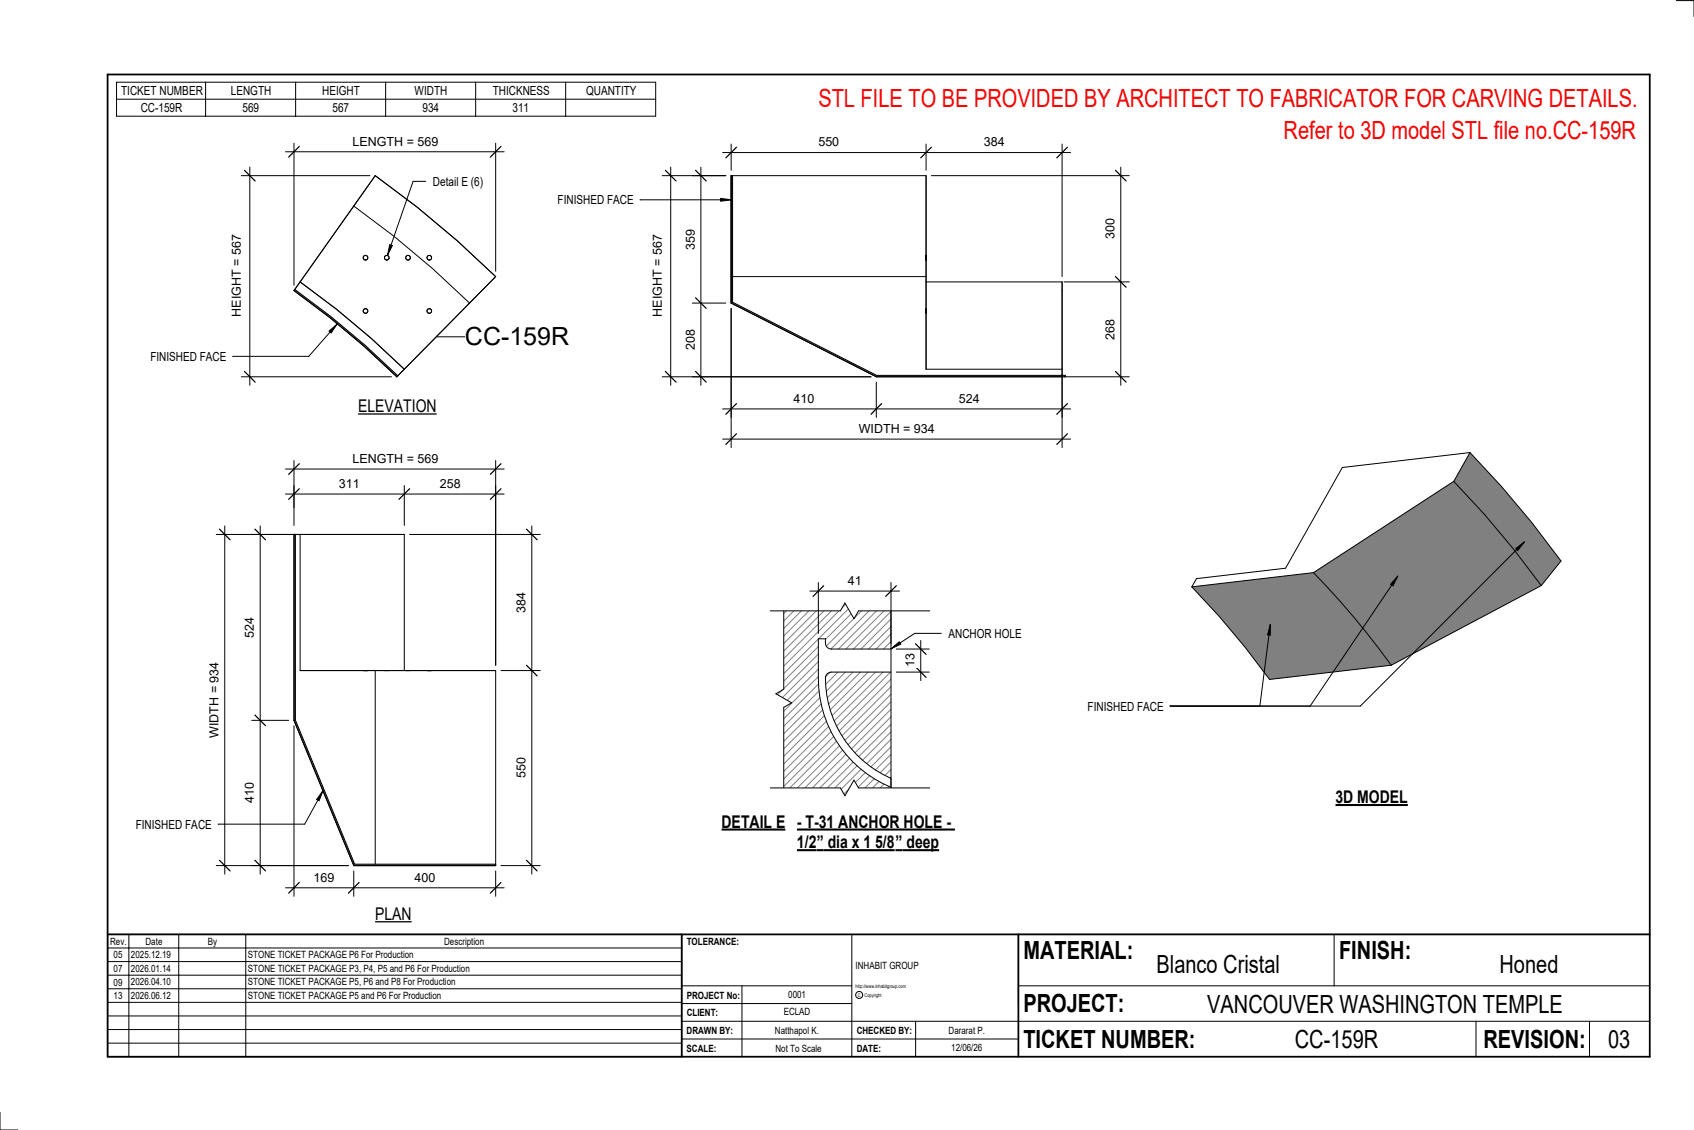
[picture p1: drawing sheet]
<svg xmlns="http://www.w3.org/2000/svg" width="914mm" height="610mm" viewBox="0 0 914 610" stroke-linecap="round" stroke-linejoin="round" font-family="sans-serif">
<g fill="#808080">
<path d="M709 309l76-49 16 17 16 19 15 20-81 43-20-26z"/>
<path d="M793 244l18 19 16 19 16 21-11 13a500 500 0 0 0-47-56z"/>
<path d="M643 317l66-8 22 24 20 26-66 8a446 446 0 0 0-42-50z"/>
</g>
<path d="M785 260l-76 49M785 260l16 17 16 19 15 20M793 244l18 19 16 19 16 21-11 13M793 244l-8 16M793 244l-68 8-31 55-48 5-3 5M643 317l15 15 14 17 13 18 66-8M709 309l22 24 20 26M709 309l-66 8M832 316l-81 43" fill="none" stroke="#000" stroke-width=".54"/>
<path d="M395 95v68l78 40h102h-102l-78-39z" fill="#7c7c7c"/>
<g fill="none" stroke="#000" stroke-width=".54">
<path d="M395 95v54M395 95v69M395 95h105M395 95v68l78 40h102h-102M500 95v54h-105M500 95v104M395 111v53M500 138v2M500 152h73M573 152v47M573 152v51v-4M395 164l78 39"/>
<path d="M500 168v31M500 167v2M500 199h73"/>
</g>
<path d="M159 156l19 15 19 15 18 17h-1l-17-16-19-16-19-14z" fill="#7c7c7c"/>
<g fill="none" stroke="#000" stroke-width=".54">
<path d="M159 157l32-46 22 16 21 18 19 19-39 39M159 157l19 14 19 16 17 16M159 156l19 15 19 15 18 17h-1M162 152l41-57 22 17 22 18 21 19-50 50M162 152l20 15 18 15 18 17M162 152l-3 5M218 199l-4 4"/>
<circle cx="197" cy="139" r="1.2"/>
<circle cx="209" cy="139" r="1.2"/>
<circle cx="220" cy="139" r="1.2"/>
<circle cx="232" cy="139" r="1.2"/>
<circle cx="197" cy="168" r="1.2"/>
<circle cx="232" cy="168" r="1.2"/>
</g>
<path d="M159 288v100l32 78h77v1h-77l-32-78z" fill="#7c7c7c"/>
<g fill="none" stroke="#000" stroke-width=".54">
<path d="M159 288h59M159 288v101M159 288h3M159 288v100l32 78h77M162 288h56M162 288v74M218 288v74M162 362h56M162 362h41M196 362h1zM197 362h2zM203 362h65"/>
<path d="M203 362v104M208 362h1zM209 362h1zM218 362h50M219 362h1zM220 362h1zM230 362h2zM232 362h1zM268 362v105M159 389l32 78M191 467h62M191 467h77"/>
<path d="M203 467h65"/>
</g>
<path d="M419 324v106h62v-5a64 64 0 0 1-39-59v-21h4v4l2 1h33v-26zM446 364a58 58 0 0 0 35 56v-57h-32z" fill="#fff"/>
<g fill="none" stroke="#808080" stroke-width=".54">
<path d="M421 324l-2 3M426 324l-7 7M430 324l-11 11M434 324l-15 15M438 324l-19 19M442 324l-23 23M446 324l-27 27M450 324l-31 32M454 324l-35 36M458 324l-39 40M462 324l-43 44M466 324l-20 21"/>
<path d="M470 324l-24 25M474 324l-25 26M478 324l-25 26M481 326l-24 24M481 330l-20 20M481 334l-16 16M481 338l-12 12M442 349l-23 23M442 353l-23 23M442 357l-23 23M481 342l-8 8M481 346l-4 4"/>
<path d="M442 361l-23 23M442 365l-23 23M442 369l-23 23M442 373l-23 23M443 376l-24 24M443 380l-24 24M448 363l-2 2M452 363l-6 6M456 363l-10 10M460 363l-13 13M464 363l-17 17M469 363l-21 20"/>
<path d="M473 363l-24 23M477 363l-27 26M481 363l-29 29M481 366l-28 28M481 370l-27 27M481 374l-25 25M481 379l-23 23M444 383l-25 25M445 386l-26 26M446 389l-27 27M447 392l-28 28M449 395l-30 29"/>
<path d="M450 397l-31 32M452 400l-30 30M481 383l-21 21M481 387l-19 19M481 391l-17 17M481 395l-15 15M481 399l-13 13M453 402l-27 28M455 405l-25 25M457 407l-23 23M459 409l-21 21M461 411l-19 19"/>
<path d="M463 413l-17 17M465 415l-15 15M467 417l-13 13M469 418l-11 12M481 403l-11 11M481 407l-8 8M481 411l-6 6M481 415l-3 3M481 419l-1 1M472 420l-10 10M474 422l-8 8M477 423l-7 7"/>
<path d="M480 424l-5 6M481 427l-2 3"/>
</g>
<path d="M374 95h18M378 90v118M374 164h18M374 203h96M419 324h62v106h-62zM481 350h-33l-2-1v-4h-4a122 122 0 0 0 1 36 63 63 0 0 0 38 44M481 363h-32h-2l-1 1a58 58 0 0 0 35 56" fill="none" stroke="#000" stroke-width=".54"/>
<path d="M375 92l6 6M375 161l6 5M375 200l6 6" fill="none" stroke="#000" stroke-width=".67"/>
<g fill="#fff">
<path d="M369 178h7v11h-7z"/>
<path d="M369 124h7v11h-7z"/>
</g>
<path d="M357 95h35M362 90v118M357 203h113" fill="none" stroke="#000" stroke-width=".54"/>
<path d="M359 92l6 6M359 200l6 6" fill="none" stroke="#000" stroke-width=".67"/>
<path d="M351 127h8v44h-8z" fill="#fff"/>
<path d="M503 95h107M605 90v118M574 152h36M574 203h36" fill="none" stroke="#000" stroke-width=".54"/>
<path d="M602 92l6 6M602 149l6 6M602 200l6 6" fill="none" stroke="#000" stroke-width=".67"/>
<g fill="#fff">
<path d="M596 172h7v11h-7z"/>
<path d="M596 118h7v11h-7z"/>
</g>
<path d="M395 166v59M473 206v19M573 202v23M390 221h188" fill="none" stroke="#000" stroke-width=".54"/>
<path d="M398 218l-6 5M476 218l-6 5M576 218l-6 5" fill="none" stroke="#000" stroke-width=".67"/>
<g fill="#fff">
<path d="M518 211h11v8h-11z"/>
<path d="M428 211h11v8h-11z"/>
</g>
<path d="M395 166v75M573 202v39M390 237h188" fill="none" stroke="#000" stroke-width=".54"/>
<path d="M398 234l-6 6M576 234l-6 6" fill="none" stroke="#000" stroke-width=".67"/>
<path d="M464 227h41v8h-41z" fill="#fff"/>
<path d="M395 78v14M500 78v14M573 78v71M390 82h188" fill="none" stroke="#000" stroke-width=".54"/>
<path d="M398 79l-6 6M503 79l-6 6M576 79l-6 6" fill="none" stroke="#000" stroke-width=".67"/>
<g fill="#fff">
<path d="M531 73h11v7h-11z"/>
<path d="M442 73h11v7h-11z"/>
</g>
<path d="M159 77v77M268 77v69M154 82h118" fill="none" stroke="#000" stroke-width=".54"/>
<path d="M162 79l-6 6M270 79l-5 6" fill="none" stroke="#000" stroke-width=".67"/>
<path d="M190 72h46v8h-46z" fill="#fff"/>
<path d="M130 95h70M135 90v118M130 203h81" fill="none" stroke="#000" stroke-width=".54"/>
<path d="M132 92l6 6M132 200l6 6" fill="none" stroke="#000" stroke-width=".67"/>
<path d="M124 127h8v44h-8z" fill="#fff"/>
<path d="M210 132h2l-3 6z" fill="#000"/>
<path d="M230 98h-7l-14 40M210 132h2l-3 6z" fill="none" stroke="#000" stroke-width=".54"/>
<path d="M234 94h26v8h-26z" fill="#fff"/>
<path d="M236 182h15" fill="none" stroke="#000" stroke-width=".54"/>
<path d="M251 174h57v15h-57z" fill="#fff"/>
<path d="M154 267h118M159 262v21M218 262v21M268 262v97" fill="none" stroke="#000" stroke-width=".54"/>
<path d="M162 264l-6 5M221 264l-6 5M270 264l-5 5" fill="none" stroke="#000" stroke-width=".67"/>
<g fill="#fff">
<path d="M237 257h11v8h-11z"/>
<path d="M183 257h11v8h-11z"/>
</g>
<path d="M154 253h118M159 248v26M268 248v111" fill="none" stroke="#000" stroke-width=".54"/>
<path d="M162 250l-6 6M270 250l-5 6" fill="none" stroke="#000" stroke-width=".67"/>
<path d="M190 244h46v7h-46z" fill="#fff"/>
<path d="M159 391v93M154 479h118M191 470v14M268 470v14" fill="none" stroke="#000" stroke-width=".54"/>
<path d="M162 476l-6 6M194 476l-6 6M270 476l-5 6" fill="none" stroke="#000" stroke-width=".67"/>
<g fill="#fff">
<path d="M224 470h11v7h-11z"/>
<path d="M169 470h11v7h-11z"/>
</g>
<path d="M221 288h71M287 284v188M270 362h22M270 467h22" fill="none" stroke="#000" stroke-width=".54"/>
<path d="M284 285l6 6M284 359l6 6M284 464l6 6" fill="none" stroke="#000" stroke-width=".67"/>
<g fill="#fff">
<path d="M278 320h7v11h-7z"/>
<path d="M278 409h7v11h-7z"/>
</g>
<path d="M136 288h23M140 284v188M136 389h20M136 467h52" fill="none" stroke="#000" stroke-width=".54"/>
<path d="M138 285l5 6M138 386l5 5M138 464l5 6" fill="none" stroke="#000" stroke-width=".67"/>
<g fill="#fff">
<path d="M131 333h8v11h-8z"/>
<path d="M131 422h8v11h-8z"/>
</g>
<path d="M117 288h42M121 284v188M117 467h71" fill="none" stroke="#000" stroke-width=".54"/>
<path d="M118 285l6 6M118 464l6 6" fill="none" stroke="#000" stroke-width=".67"/>
<g fill="#fff">
<path d="M112 357h7v41h-7z"/>
<path d="M389 438h35v11h-35z"/>
</g>
<path d="M389 448h35" fill="none" stroke="#000" stroke-width="1.1" stroke-linecap="butt"/>
<g fill="#fff">
<path d="M430 438h86v11h-86z"/>
<path d="M430 449h11v11h-11z"/>
<path d="M441 449h4v11h-4z"/>
<path d="M445 449h38v11h-38z"/>
<path d="M483 449h4v11h-4z"/>
<path d="M487 449h20v11h-20z"/>
</g>
<path d="M430 448h85M430 459h53M483 459h24" fill="none" stroke="#000" stroke-width="1.1" stroke-linecap="butt"/>
<path d="M416 324h7v48l-4 2 8 5-4 3v48h-7z" fill="#fff"/>
<path d="M423 324v48l-4 2 8 5-4 3v48M481 350l4-4 1 1zM508 342h-14l-13 8" fill="none" stroke="#000" stroke-width=".54"/>
<path d="M481 350l4-4 1 1z" fill="#000"/>
<g fill="#fff">
<path d="M512 338h39v8h-39z"/>
<path d="M416 323h86v7h-39l-2 4-5-9-2 5h-38z"/>
</g>
<path d="M416 330h38l2-5 5 9 2-4h39" fill="none" stroke="#000" stroke-width=".54"/>
<path d="M416 425h38l2 4 5-8 2 4h39v7h-86z" fill="#fff"/>
<path d="M484 350h18M497 346v21M484 363h18M416 425h38l2 4 5-8 2 4h39" fill="none" stroke="#000" stroke-width=".54"/>
<path d="M494 360l6 5M494 347l6 6" fill="none" stroke="#000" stroke-width=".67"/>
<path d="M488 353h7v7h-7z" fill="#fff"/>
<path d="M437 319h49M442 314v28M481 314v33" fill="none" stroke="#000" stroke-width=".54"/>
<path d="M445 316l-6 6M484 316l-6 6" fill="none" stroke="#000" stroke-width=".67"/>
<path d="M458 309h7v8h-7z" fill="#fff"/>
<g fill="none" stroke="#000" stroke-width=".54">
<path d="M905 0h9v9M460 504v66M720 504v28M891 504h-341v37M368 532h92M401 532v38M550 532h341M368 551h523M368 541h92M494 551v19M797 551v19M858 551v19"/>
<path d="M368 561h182M0 600v10h10"/>
<circle cx="464" cy="537" r="1.9"/>
</g>
<path d="M58 40h833v530h-833zM58 504h833M368 504v66M550 504v66" fill="none" stroke="#000" stroke-width=".96"/>
<g fill="#fff">
<path d="M652 534h192v15h-192z"/>
<path d="M513 562h17v6h-17z"/>
<path d="M425 533h10v6h-10z"/>
<path d="M423 543h15v6h-15z"/>
<path d="M418 553h24v6h-24z"/>
<path d="M624 513h68v15h-68z"/>
<path d="M809 513h33v15h-33z"/>
<path d="M512 553h20v6h-20z"/>
<path d="M699 553h45v15h-45z"/>
<path d="M442 45h443v16h-443z"/>
<path d="M868 553h12v15h-12z"/>
<path d="M61 512h5v6h-5z"/>
<path d="M61 520h5v6h-5z"/>
<path d="M61 527h5v6h-5z"/>
<path d="M61 534h5v6h-5z"/>
<path d="M693 63h192v15h-192z"/>
<path d="M193 214h43v10h-43z"/>
</g>
<path d="M193 223h43" fill="none" stroke="#000" stroke-width=".69" stroke-linecap="butt"/>
<path d="M202 488h20v10h-20z" fill="#fff"/>
<path d="M202 497h20" fill="none" stroke="#000" stroke-width=".69" stroke-linecap="butt"/>
<path d="M721 424h39v12h-39z" fill="#fff"/>
<path d="M721 434h39" fill="none" stroke="#000" stroke-width="1.1" stroke-linecap="butt"/>
<g fill="none" stroke="#000" stroke-width=".54">
<path d="M63 44h291v19h-291zM63 54h291M111 44v19M160 44v19M208 44v19M257 44v19M305 44v19M178 179l4-4-3 5zM182 175l-15 17h-41M58 504h310v66h-310zM58 519h310M58 511h310"/>
<path d="M70 504v66M96 504v66M133 504v66M58 533h310M58 526h310M58 555h310M58 548h310M58 541h310M58 563h310"/>
</g>
<path d="M178 179l4-4-3 5z" fill="#000"/>
<path d="M81 189h41v7h-41z" fill="#fff"/>
<path d="M345 108h50M389 107l6 1-6 1z" fill="none" stroke="#000" stroke-width=".54"/>
<path d="M389 107l6 1-6 1z" fill="#000"/>
<path d="M301 104h41v8h-41z" fill="#fff"/>
<path d="M174 427l-2 5-1-1zM174 427l-10 18h-46" fill="none" stroke="#000" stroke-width=".54"/>
<path d="M174 427l-2 5-1-1z" fill="#000"/>
<path d="M73 441h41v8h-41z" fill="#fff"/>
<path d="M818 296l5-4-4 5zM823 292l-89 89h-102M754 311l-2 5-1-1zM754 311l-47 70M686 337v6l-2-1zM686 337l-6 44" fill="none" stroke="#000" stroke-width=".54"/>
<path d="M818 296l5-4-4 5zM754 311l-2 5-1-1zM686 337v6l-2-1z" fill="#000"/>
<path d="M587 377h41v8h-41z" fill="#fff"/>
<g font-size="13.5" fill="#f00">
<text x="442" y="58">STL FILE TO BE PROVIDED BY ARCHITECT TO FABRICATOR FOR CARVING DETAILS.</text>
<text x="693" y="75">Refer to 3D model STL file no.CC-159R</text>
</g>
<g font-size="13.5">
<text x="251" y="186">CC-159R</text>
<text x="552" y="517">MATERIAL:</text>
<text x="723" y="517">FINISH:</text>
<text x="624" y="525">Blanco Cristal</text>
<text x="809" y="525">Honed</text>
<text x="552" y="546">PROJECT:</text>
<text x="652" y="546">VANCOUVER WASHINGTON TEMPLE</text>
<text x="552" y="565">TICKET NUMBER:</text>
<text x="699" y="565">CC-159R</text>
<text x="801" y="565">REVISION:</text>
<text x="868" y="565">03</text>
</g>
<g font-size="9.4">
<text x="193" y="222">ELEVATION</text>
<text x="721" y="433">3D MODEL</text>
<text x="389" y="446">DETAIL E</text>
<text x="430" y="446">- T-31 ANCHOR HOLE -</text>
<text x="430" y="458">1/2</text>
<text x="441" y="458">”</text>
<text x="447" y="458">dia x 1 5/8</text>
<text x="483" y="458">”</text>
<text x="489" y="458">deep</text>
<text x="202" y="496">PLAN</text>
</g>
<g font-size="6.7">
<text x="65" y="51">TICKET NUMBER</text>
<text x="125" y="51">LENGTH</text>
<text x="174" y="51">HEIGHT</text>
<text x="224" y="51">WIDTH</text>
<text x="266" y="51">THICKNESS</text>
<text x="316" y="51">QUANTITY</text>
<text x="76" y="60">CC-159R</text>
<text x="131" y="60">569</text>
<text x="179" y="60">567</text>
<text x="228" y="60">934</text>
<text x="277" y="60">311</text>
<text x="190" y="79">LENGTH = 569</text>
<text x="442" y="79">550</text>
<text x="531" y="79">384</text>
<text x="234" y="100">Detail E (6)</text>
<text x="301" y="110">FINISHED FACE</text>
<text x="602" y="129" transform="rotate(-90 602 129)">300</text>
<text x="375" y="135" transform="rotate(-90 375 135)">359</text>
<text x="130" y="171" transform="rotate(-90 130 171)">HEIGHT = 567</text>
<text x="357" y="171" transform="rotate(-90 357 171)">HEIGHT = 567</text>
<text x="602" y="183" transform="rotate(-90 602 183)">268</text>
<text x="375" y="189" transform="rotate(-90 375 189)">208</text>
<text x="81" y="195">FINISHED FACE</text>
<text x="428" y="217">410</text>
<text x="518" y="217">524</text>
<text x="464" y="234">WIDTH = 934</text>
<text x="190" y="250">LENGTH = 569</text>
<text x="183" y="263">311</text>
<text x="237" y="263">258</text>
<text x="458" y="316">41</text>
<text x="284" y="331" transform="rotate(-90 284 331)">384</text>
<text x="137" y="344" transform="rotate(-90 137 344)">524</text>
<text x="512" y="344">ANCHOR HOLE</text>
<text x="494" y="360" transform="rotate(-90 494 360)">13</text>
<text x="587" y="383">FINISHED FACE</text>
<text x="118" y="398" transform="rotate(-90 118 398)">WIDTH = 934</text>
<text x="284" y="420" transform="rotate(-90 284 420)">550</text>
<text x="137" y="433" transform="rotate(-90 137 433)">410</text>
<text x="73" y="447">FINISHED FACE</text>
<text x="169" y="476">169</text>
<text x="224" y="476">400</text>
</g>
<g font-size="5.4">
<text x="59" y="510">Rev.</text>
<text x="79" y="510">Date</text>
<text x="112" y="510">By</text>
<text x="240" y="510">Description</text>
<text x="371" y="510">TOLERANCE:</text>
<text x="61" y="517">05</text>
<text x="71" y="517">2025.12.19</text>
<text x="134" y="517">STONE TICKET PACKAGE P6 For Production</text>
<text x="61" y="525">07</text>
<text x="71" y="524">2026.01.14</text>
<text x="134" y="524">STONE TICKET PACKAGE P3, P4, P5 and P6 For Production</text>
<text x="462" y="523">INHABIT GROUP</text>
<text x="61" y="532">09</text>
<text x="71" y="532">2026.04.10</text>
<text x="134" y="532">STONE TICKET PACKAGE P5, P6 and P8 For Production</text>
<text x="61" y="539">13</text>
<text x="71" y="539">2026.06.12</text>
<text x="134" y="539">STONE TICKET PACKAGE P5 and P6 For Production</text>
<text x="371" y="539">PROJECT No:</text>
<text x="425" y="538">0001</text>
<text x="371" y="548">CLIENT:</text>
<text x="423" y="548">ECLAD</text>
<text x="371" y="558">DRAWN BY:</text>
<text x="418" y="558">Natthapol K.</text>
<text x="462" y="558">CHECKED BY:</text>
<text x="512" y="558">Dararat P.</text>
<text x="371" y="567">SCALE:</text>
<text x="419" y="567">Not To Scale</text>
<text x="462" y="567">DATE:</text>
<text x="513" y="567">12/06/26</text>
</g>
<g font-size="2.7">
<text x="462" y="533">http://www.inhabitgroup.com</text>
<text x="463" y="538">C</text>
<text x="467" y="538">Copyright</text>
</g>
</svg>
